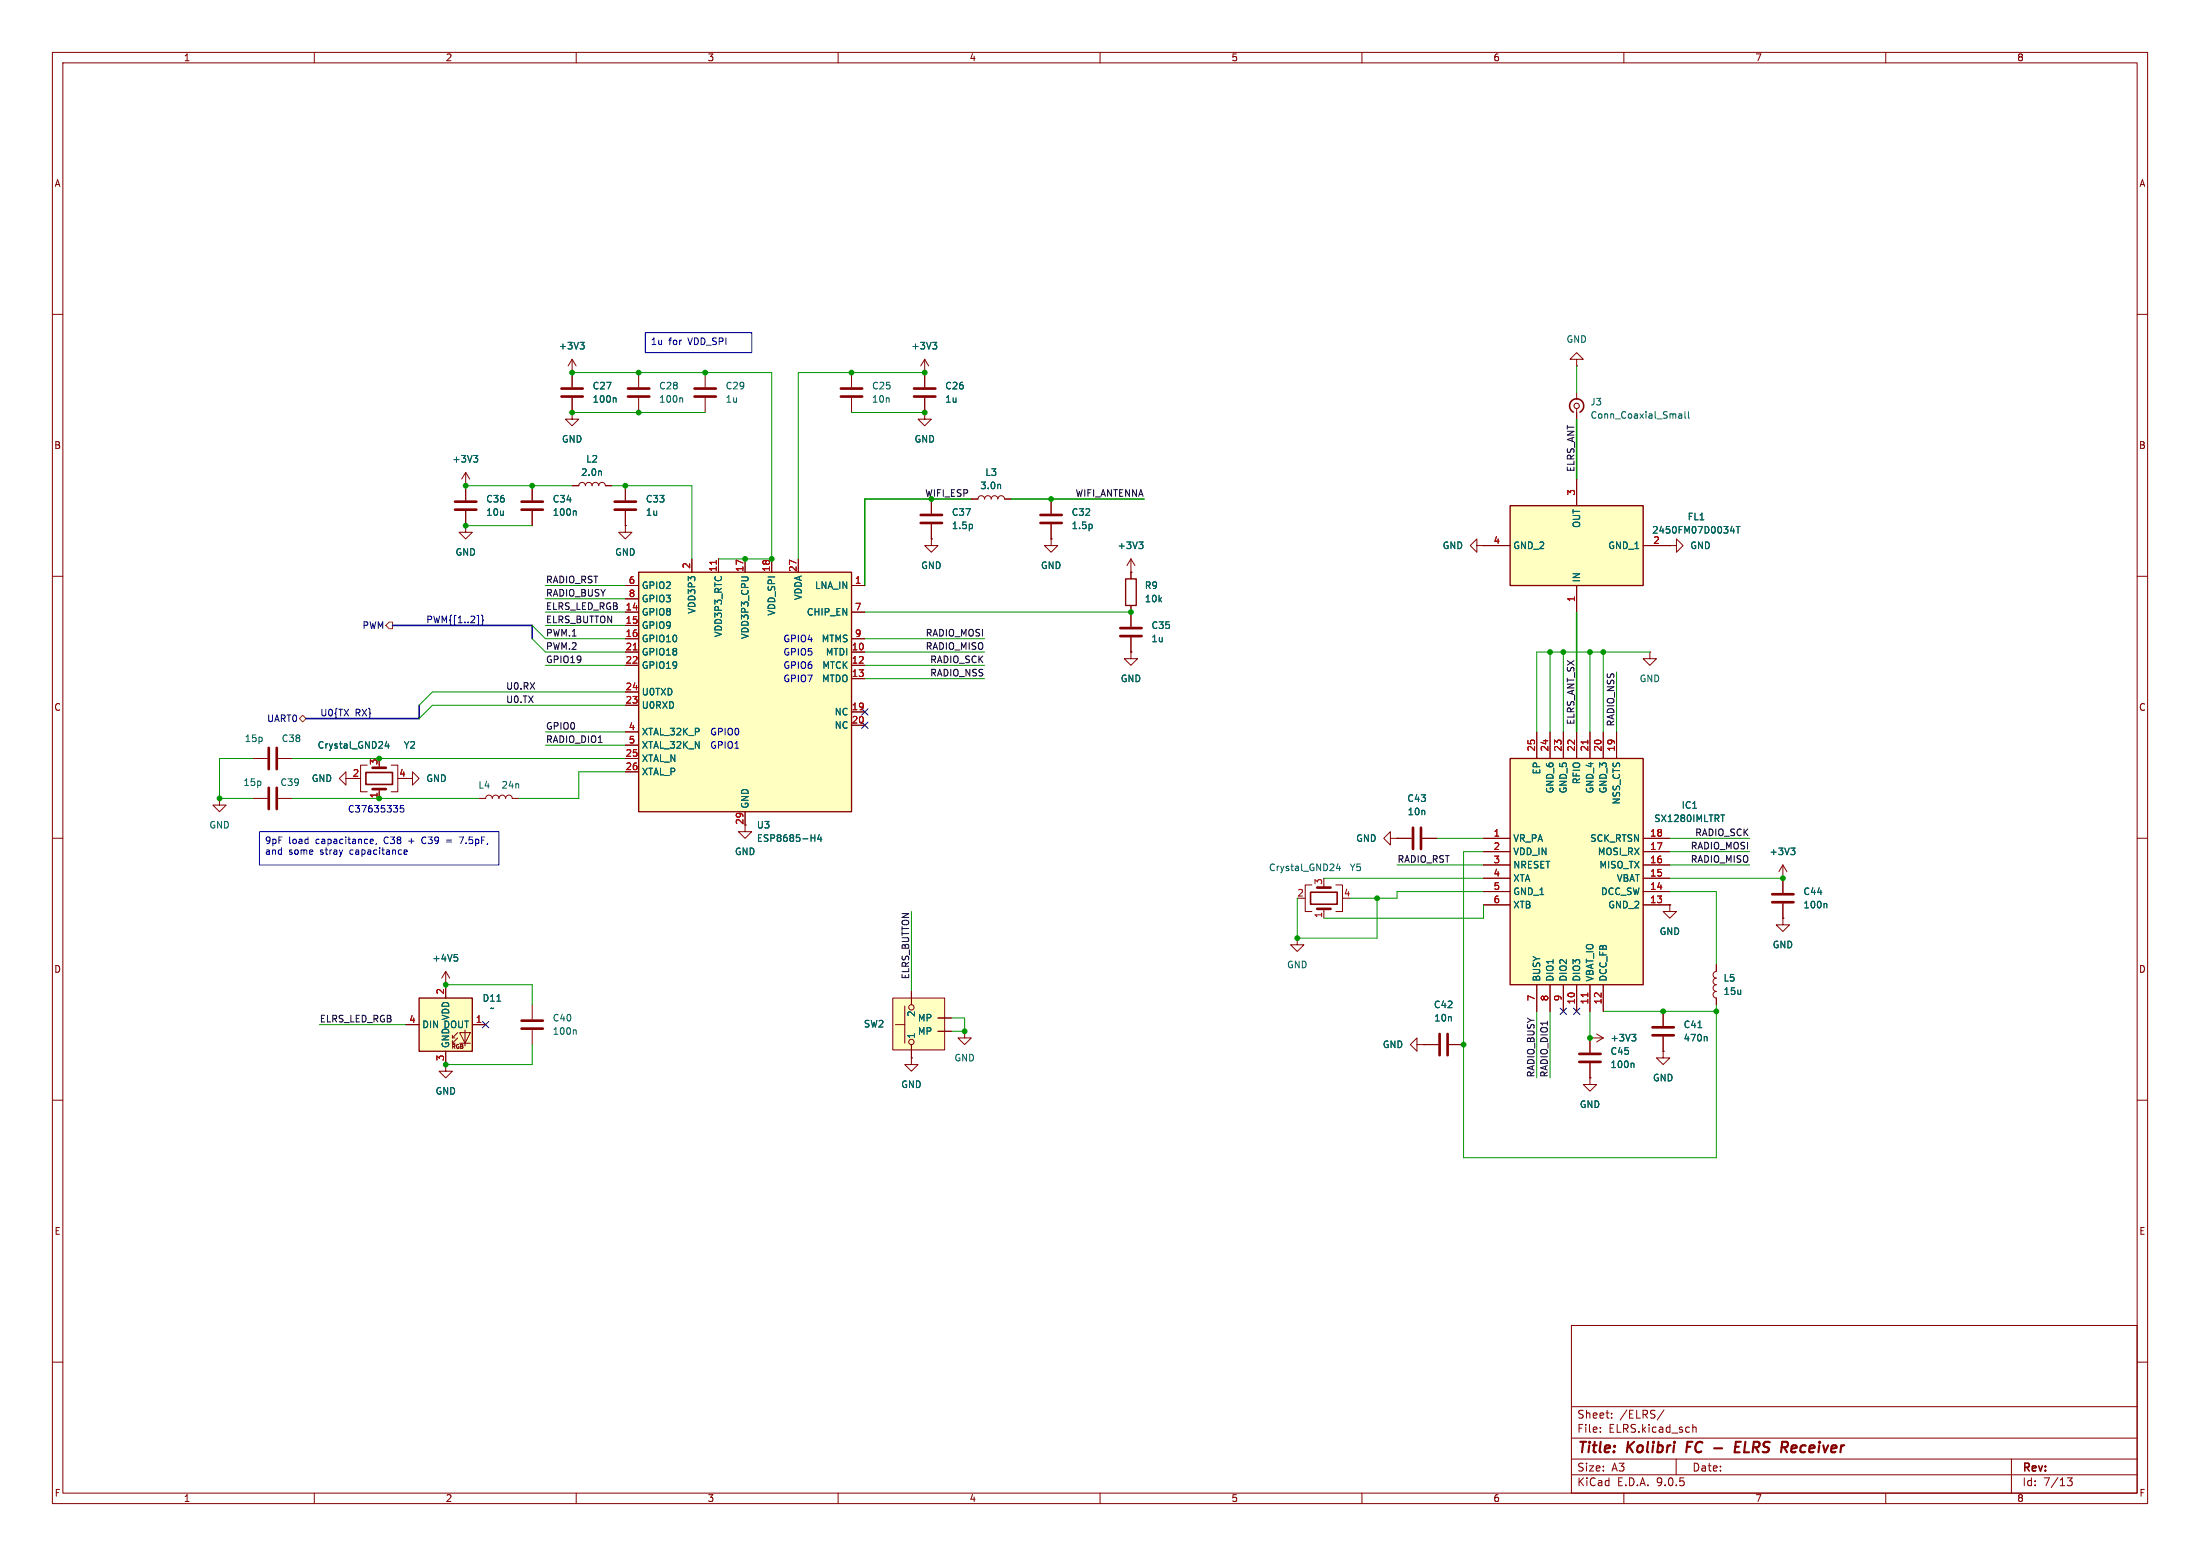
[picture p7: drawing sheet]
<svg xmlns="http://www.w3.org/2000/svg" width="420mm" height="297mm" viewBox="0 0 420 297" stroke-linecap="round" stroke-linejoin="round" font-family="sans-serif">
<g fill="none" stroke="#840000" stroke-width=".19">
<path d="M10 10h400v277h-400zM12 12h396v273h-396zM60 10v2M110 10v2M160 10v2M210 10v2M260 10v2M310 10v2M360 10v2M10 60h2M109.2 78.7v1.3h1.3l-1.3 1.3-1.3-1.3h1.3M109.2 78.7h.1"/>
<path d="M408 60h2M10 110h2M408 110h2M10 160h2M408 160h2M318.8 172.7v1.3h1.2l-1.2 1.3-1.3-1.3h1.3M318.8 172.7h.1M10 210h2M408 210h2M300 253h108v32h-108zM10 260h2M300 278.5h108"/>
<path d="M300 274.5h108M300 268.5h108M305.5 273.2v.2M305.5 272.5v.1M307.7 270.5v.2M307.7 269.8v.1M317.7 269.1l-1.3 1.9M320 278.5v3M323.2 271.9v1.5M323.2 272.5l.2-.1 .3 .1 .1 .9M384 278.5v6.5M408 260h2"/>
<path d="M60 285v2M110 285v2M160 285v2M210 285v2M260 285v2M300 281.5h108M310 285v2M360 285v2M394.7 282.1h.9l-.5 .6 .4 .1v.6l-.2 .2-.6-.1"/>
</g>
<path d="M322.2 275.2l-.3 2M327.2 276.4h1.6M331.3 276.2h.6M332.3 275.2h-.9l-.3 2h1M342 277.1l.6 .1M342.7 275.9l-.5 .1M343 276.3l-1 .2" fill="none" stroke="#840000" stroke-width=".4"/>
<path d="M288.3 96.5h25.4v15.3h-25.4z" fill="#ffffc2"/>
<path d="M288.3 96.5h25.4v15.3h-25.4z" fill="none" stroke="#840000" stroke-width=".25"/>
<g fill="none" stroke="#840000" stroke-width=".19">
<path d="M109.2 71.1v2.8M109.2 75.9v2.8M301 68.6h1.3l-1.3-1.3-1.3 1.3h1.3v1.3M301 69.9h.1M301 74.9v1.3M301 78v2M109.2 92.7h1.3a.64 .64 0 0 1 .6-.6 .64 .64 0 0 1 .7 .6 .64 .64 0 0 1 .6-.6 .64 .64 0 0 1 .6 .6 .64 .64 0 0 1 .7-.6 .64 .64 0 0 1 .6 .6 .64 .64 0 0 1 .6-.6 .64 .64 0 0 1 .7 .6h1.2M301 91.4v5.1M88.9 100.3v1.3h1.3l-1.3 1.3-1.3-1.3h1.3M88.9 100.3h.1M119.4 100.3v1.3h1.2l-1.2 1.3-1.3-1.3h1.3M119.4 100.3h.1"/>
<path d="M281.9 104.1v-1.2l-1.2 1.2 1.2 1.3v-1.3h1.3M283.2 104.1h.1M283.2 104.1h5.1M301 111.8v5M313.7 104.1h5.1M318.8 104.1h1.2v-1.2l1.3 1.2-1.3 1.3v-1.3M318.8 104.1h.1M247.6 179.1v1.2h1.3l-1.3 1.3-1.2-1.3h1.2M247.6 179.1h.1M248.9 171.5h.3M250.4 168.9h-1.2v5.1h1.2M252.7 173.5v1.8"/>
<path d="M255 168.9h1.3v5.1h-1.3M184.1 196.9v1.2h1.3l-1.3 1.3-1.2-1.3h1.2M184.1 196.9h.1M270.5 199.4v-1.3l-1.3 1.3 1.3 1.3v-1.3h1.3M271.8 199.4h.1M174 201.9v1.3h1.3l-1.3 1.3-1.3-1.3h1.3M174 201.9h.1"/>
</g>
<g fill="none" stroke="#006464" stroke-width=".19">
<path d="M117.4 75.9l.2 .2v.7M320.5 79.1h.5l.1 .7M320.5 79.8h.6M321.1 79.3l-.6 .1M321.7 78.6v1.1l.1 .1M322.3 78.6v1.1l.2 .1M114.8 90v.7M330.7 100.4l-.3 .9h.7M331 100.9v.9M331.4 100.5h.8M331.8 100.5v1.3M255.4 164.9l-.3 .9h.8"/>
<path d="M255.7 165.3v.9"/>
</g>
<circle cx="301" cy="77.5" r=".51" fill="none" stroke="#840000" stroke-width=".2"/>
<path d="M300.4 78.7a1.35 1.35 0 0 1-.5-2.1 1.35 1.35 0 0 1 2.1 0 1.35 1.35 0 0 1-.4 2.1M250.2 170.3h5.1v2.3h-5.1z" fill="none" stroke="#840000" stroke-width=".3"/>
<path d="M107.2 74.2h4.1M107.2 75.7h4.1M251.5 173.5h2.5M251.5 169.4h2.5" fill="none" stroke="#840000" stroke-width=".51"/>
<path d="M170.4 190.5h9.9v9.9h-9.9z" fill="#ffffc2"/>
<g fill="none" stroke="#840000" stroke-width=".19">
<path d="M88.9 92.7h.1M88.9 90.2l-.8 1.2M88.9 90.2l.8 1.2M88.9 90.2v5.3M88.9 97.5v2.8M101.6 92.7v2.8M101.6 97.5v2.8M315 124.5v1.2h1.2l-1.2 1.3-1.3-1.3h1.3M315 124.5h.1M265.4 160v-1.2l-1.2 1.2 1.2 1.3v-1.3h1.3M266.7 160h.1M266.7 160h2.8"/>
<path d="M271.5 160h2.8M170.4 190.5h9.9v9.9h-9.9zM170.9 195.6h1.8M172.7 192v7.1M174 189.2v2.6M174 199.4v2.5M179.1 196.9h2.5M179.1 194.3h2.5M271.8 199.4h2.8M276.6 199.4h2.8"/>
<circle cx="174" cy="192.3" r=".51"/>
<circle cx="174" cy="198.9" r=".51"/>
</g>
<path d="M86.9 95.8h4M86.9 97.3h4M99.6 95.8h4M99.6 97.3h4M269.7 158v4.1M271.3 158v4.1M274.8 197.4v4M276.4 197.4v4" fill="none" stroke="#840000" stroke-width=".51"/>
<path d="M90.4 86.9h.8l-.4 .5M91 87.4l.2 .3v.3l-.2 .2M109.8 97.5l.2 .2v.7" fill="none" stroke="#006464" stroke-width=".19"/>
<path d="M288.3 144.8h25.4v43.2h-25.4z" fill="#ffffc2"/>
<path d="M288.3 144.8h25.4v43.2h-25.4z" fill="none" stroke="#840000" stroke-width=".25"/>
<g fill="none" stroke="#840000" stroke-width=".19">
<path d="M121.9 71.1v2.8M121.9 75.9v2.8M293.4 139.7v5.1M295.9 139.7v5.1M298.4 139.7v5.1M301 139.7v5.1M303.5 139.7v5.1M306.1 139.7v5.1M308.6 139.7v5.1M66 148.6v-1.3l-1.2 1.3 1.2 1.3v-1.3h1.3M68.6 148.6h.2M70.1 146.1h-1.3v5h1.3"/>
<path d="M72.4 150.6v1.8M74.7 146.1h1.2v5h-1.2M77.5 148.6h1.2v-1.3l1.3 1.3-1.3 1.3v-1.3M91.4 152.4h1.3a.64 .64 0 0 1 .6-.6 .64 .64 0 0 1 .7 .6 .64 .64 0 0 1 .6-.6 .64 .64 0 0 1 .6 .6 .64 .64 0 0 1 .7-.6 .64 .64 0 0 1 .6 .6 .64 .64 0 0 1 .7-.6 .64 .64 0 0 1 .6 .6h1.3M142.2 157.5v1.3h1.3l-1.3 1.2-1.2-1.2h1.2M283.2 160h5.1M283.2 162.6h5.1M283.2 165.1h5.1M283.2 167.6h5.1M283.2 170.2h5.1M283.2 172.7h5.1M313.7 160h5.1"/>
<path d="M313.7 162.6h5.1M313.7 165.1h5.1M313.7 167.6h5.1M313.7 170.2h5.1M313.7 172.7h5.1M340.4 167.6h.1M340.4 175.3v1.2h1.2l-1.2 1.3-1.3-1.3h1.3M340.4 175.3h.1M340.4 165.1v5.3M340.4 172.5v2.8M340.4 165.1l-.8 1.3M340.4 165.1l.7 1.3"/>
<path d="M85.1 188h.1M85.1 185.4l-.8 1.3M85.1 185.4l.8 1.3M85.1 185.4v2.6M101.6 191.8v2.8M101.6 196.6v2.8M293.4 188v5M295.9 188v5M298.4 188v5M301 188v5M303.5 188v5M306.1 188v5"/>
<path d="M327.7 188a.64 .64 0 0 0-.7 .6 .64 .64 0 0 0 .7 .6 .63 .63 0 0 0-.7 .7 .63 .63 0 0 0 .7 .6v1.3M327.7 184.2v1.2a.64 .64 0 0 0-.7 .7 .64 .64 0 0 0 .7 .6 .63 .63 0 0 0-.7 .6 .63 .63 0 0 0 .7 .7"/>
</g>
<path d="M303.1 141.3v.7M303.1 189.5v.8" fill="none" stroke="#a90000" stroke-width=".19"/>
<path d="M130.1 75.9l.2 .2v.7M73.8 141.5l-.3 .9h.8M74.1 142v.8M328.5 155.6h.7M341.9 161.9h.8l-.5 .5M342.4 162.4l.3 .2v.3l-.3 .2M348.6 172.5l.2 .1v.7M86.7 182.2h.6M87.1 182.7l.3 .2v.3l-.3 .3M109.8 196.6l.2 .2v.6" fill="none" stroke="#006464" stroke-width=".19"/>
<path d="M119.9 74.2h4.1M119.9 75.7h4.1M71.1 150.6h2.6M71.1 146.6h2.6M338.3 170.7h4.1M338.3 172.2h4.1M99.6 194.8h4M99.6 196.3h4" fill="none" stroke="#840000" stroke-width=".51"/>
<path d="M69.8 147.4h5.1v2.3h-5.1z" fill="none" stroke="#840000" stroke-width=".3"/>
<path d="M80 190.5h10.2v10.2h-10.2z" fill="#ffffc2"/>
<g fill="none" stroke="#840000" stroke-width=".19">
<path d="M162.6 71.1v2.8M162.6 75.9v2.8M176.5 71.1h.1M176.5 78.7v1.3h1.3l-1.3 1.3-1.2-1.3h1.2M176.5 78.7h.1M176.5 68.6l-.7 1.3M176.5 68.6l.8 1.3M176.5 68.6v5.3M176.5 75.9v2.8M119.4 92.7v2.8M119.4 97.5v2.8M185.4 95.3h1.3a.64 .64 0 0 1 .6-.7 .64 .64 0 0 1 .7 .7 .64 .64 0 0 1 .6-.7 .64 .64 0 0 1 .6 .7 .64 .64 0 0 1 .7-.7 .64 .64 0 0 1 .6 .7 .64 .64 0 0 1 .6-.7 .64 .64 0 0 1 .7 .7h1.2"/>
<path d="M177.8 102.9v1.2h1.3l-1.3 1.3-1.3-1.3h1.3M177.8 102.9h.1M41.9 152.4v1.3h1.3l-1.3 1.2-1.3-1.2h1.3M41.9 152.4h.1M48.3 144.8h2.8M48.3 152.4h2.8M53.1 144.8h2.8M53.1 152.4h2.8M77.5 195.6h2.5M85.1 188v2.5M86.4 198.1h.5M86.4 199.1h.5"/>
<path d="M87.4 197.1l-1 1v-.5M87.4 198.1l-1 1v-.5M87.8 197.1h2l-1 2zM87.8 199.1h2M88.8 196.6v3M90.2 195.6h2.5M85.1 203.2v1.3h1.3l-1.3 1.2-1.3-1.2h1.3M85.1 203.2h.1M85.1 200.7v2.5"/>
</g>
<path d="M80 190.5h10.2v10.2h-10.2z" fill="none" stroke="#840000" stroke-width=".25"/>
<path d="M178 65.3h.8l-.4 .5M178.6 65.8l.2 .3v.3l-.2 .2M191 92.5v.8M94.9 191.1h.7" fill="none" stroke="#006464" stroke-width=".19"/>
<path d="M160.5 74.2h4.1M160.5 75.7h4.1M174.5 74.2h4.1M174.5 75.7h4.1M117.3 95.8h4.1M117.3 97.3h4.1M51.3 142.7v4.1M51.3 150.4v4M52.8 142.7v4.1M52.8 150.4v4" fill="none" stroke="#840000" stroke-width=".51"/>
<path d="M121.9 109.2h40.7v45.7h-40.7z" fill="#ffffc2"/>
<path d="M121.9 109.2h40.7v45.7h-40.7zM214.9 110.5h2v5.1h-2z" fill="none" stroke="#840000" stroke-width=".25"/>
<g fill="none" stroke="#840000" stroke-width=".19">
<path d="M109.2 71.1h.1M109.2 78.7h.1M109.2 68.6l-.7 1.3M109.2 68.6l.8 1.3M109.2 68.6v5.3M109.2 75.9v2.8M134.6 71.1v2.8M134.6 75.9v2.8M176.5 78.7h.1M176.5 71.1h.1M176.5 71.1v2.8M176.5 75.9v2.8"/>
<path d="M88.9 92.7h.1M88.9 92.7v2.8M88.9 97.5v2.8M101.6 92.7v2.8M101.6 97.5v2.8M109.2 92.7h1.3M115.6 92.7h1.2M119.4 92.7v2.8M119.4 97.5v2.8M177.8 95.3v2.7M185.4 95.3h1.3M191.8 95.3h1.2"/>
<path d="M200.7 95.3v2.7M301 91.4v5.1M88.9 100.3h.1M119.4 100.3h.1M119.4 111.8h2.5M119.4 114.3h2.5M119.4 116.8h2.5M119.4 119.4h2.5M132.1 106.7v2.5M137.2 106.7v2.5M142.2 106.7v2.5M147.3 106.7v2.5"/>
<path d="M152.4 106.7v2.5M162.6 111.8h2.5M162.6 116.8h2.5M177.8 102.9h.1M177.8 100.1v2.8M200.7 102.9v1.2h1.2l-1.2 1.3-1.3-1.3h1.3M200.7 102.9h.1M200.7 100.1v2.8M215.9 109.2h.1M215.9 106.7v3.8M215.9 115.6v4M215.9 106.7l-.8 1.3"/>
<path d="M215.9 106.7l.8 1.3M283.2 104.1h.1M283.2 104.1h5.1M301 111.8v5M313.7 104.1h5.1M318.8 104.1h.1M119.4 121.9h2.5M119.4 124.5h2.5M119.4 127h2.5M119.4 132.1h2.5M119.4 134.6h2.5M119.4 139.7h2.5"/>
<path d="M162.6 121.9h2.5M162.6 124.5h2.5M162.6 127h2.5M162.6 129.5h2.5M162.6 135.9h2.5M162.6 138.4h2.5M215.9 124.5v1.2h1.3l-1.3 1.3-1.3-1.3h1.3M215.9 124.5h.1M215.9 121.7v2.8M293.4 139.7v5.1M295.9 139.7v5.1M298.4 139.7v5.1"/>
<path d="M301 139.7v5.1M303.5 139.7v5.1M306.1 139.7v5.1M308.6 139.7v5.1M72.4 151.1v1.3M119.4 142.2h2.5M119.4 144.8h2.5M119.4 147.3h2.5M142.2 154.9v2.6M266.7 160h.1M266.7 160h2.8M271.5 160h2.8"/>
<path d="M283.2 160h5.1M283.2 162.6h5.1M283.2 165.1h5.1M283.2 167.6h5.1M283.2 170.2h5.1M283.2 172.7h5.1M313.7 160h5.1M313.7 162.6h5.1M313.7 165.1h5.1M313.7 167.6h5.1M313.7 170.2h5.1M313.7 172.7h5.1"/>
<path d="M318.8 172.7h.1M340.4 167.6h.1M340.4 175.3h.1M340.4 167.6v2.8M340.4 172.5v2.8M77.5 195.6h2.5M85.1 188h.1M85.1 188v2.5M90.2 195.6h2.5M174 189.2v2.6M174 199.4v2.5M179.1 196.9h2.5"/>
<path d="M179.1 194.3h2.5M271.8 199.4h.1M271.8 199.4h2.8M276.6 199.4h2.8M293.4 188v5M295.9 188v5M298.4 188v5M301 188v5M303.5 198.1h.1M303.5 198.1h2.6M303.5 188v5M303.5 198.1v2.8"/>
<path d="M304.8 197.4l1.3 .7M306.1 198.1l-1.3 .8M306.1 188v5M317.5 193v2.8M317.5 197.9v2.8M327.7 184.2v1.2M327.7 190.5v1.3M85.1 203.2h.1M85.1 200.7v2.5M174 201.9h.1M303.5 205.7v1.3h1.3l-1.3 1.3-1.2-1.3h1.2M303.5 205.7h.1"/>
<path d="M303.5 202.9v2.8M317.5 200.7v1.2h1.3l-1.3 1.3-1.3-1.3h1.3M317.5 200.7h.1"/>
</g>
<path d="M136.7 107v.7M120.9 124h.7M303.1 141.3v.7M303.1 189.5v.8" fill="none" stroke="#a90000" stroke-width=".19"/>
<g fill="none" stroke="#006464" stroke-width=".19">
<path d="M110.7 65.3h.8l-.4 .5M111.3 65.8l.2 .3v.3l-.2 .2M117.4 75.9l.2 .2v.7M178 65.3h.8l-.4 .5M178.6 65.8l.2 .3v.3l-.2 .2M90.4 86.9h.8l-.4 .5M91 87.4l.2 .3v.3l-.2 .2M109.8 97.5l.2 .2v.7M114.8 90v.7M191 92.5v.8M185.6 100.2v.6M208.5 100.2v.6"/>
<path d="M217.4 103.4h.8l-.4 .5M218 103.9l.2 .3v.3l-.2 .2M330.7 100.4l-.3 .9h.7M331 100.9v.9M331.4 100.5h.8M331.8 100.5v1.3M73.8 141.5l-.3 .9h.8M74.1 142v.8M154.8 159.9h.8M155.6 159.3v1.3M156.4 159.3l-.3 .9h.8M156.7 159.8v.8"/>
<path d="M328.5 155.6h.7M341.9 161.9h.8l-.5 .5M342.4 162.4l.3 .2v.3l-.3 .2M348.6 172.5l.2 .1v.7M86.7 182.2h.6M87.1 182.7l.3 .2v.3l-.3 .3M94.9 191.1h.7M311.5 197.4h.8l-.4 .5M312 197.9l.3 .3v.3l-.3 .2M324.1 196.2h.8M325.7 197.9l.2 .1v.7M311.7 202.9l.2 .2v.7"/>
</g>
<path d="M132.6 74.2h4.1M132.6 75.7h4.1M175.8 98.3h4M175.8 99.8h4M198.6 98.3h4.1M198.6 99.8h4.1M213.9 119.9h4M213.9 121.4h4M315.5 197.6h4M315.5 196.1h4M301.5 201.2h4.1M301.5 202.7h4.1" fill="none" stroke="#840000" stroke-width=".51"/>
<path d="M74.3 118.7h.6v1.3h-.6l-.6-.6zM57.1 137.2l.7-.7 .6 .7-.6 .6z" fill="none" stroke="#725600" stroke-width=".19"/>
<path d="M91.1 117.5h.3v1.8h-.3M91.9 117.4l.2 .2v.6l.2 .2-.2 .2v.6l-.2 .2M164.5 135.3l1.2 1.2M164.5 137.8l1.2 1.2M165.7 135.3l-1.2 1.2M165.7 137.8l-1.2 1.2M92.1 195l1.2 1.2M93.3 195l-1.2 1.2M297.8 192.4l1.3 1.2M299.1 192.4l-1.3 1.2M300.4 192.4l1.2 1.2M301.6 192.4l-1.2 1.2" fill="none" stroke="#000084" stroke-width=".19"/>
<path d="M74.9 119.4h26.7v2.5M80 134.6v2.6h-21.6" fill="none" stroke="#000084" stroke-width=".3"/>
<g fill="none" stroke="#009600" stroke-width=".19">
<path d="M109.2 71.1h38.1v35.6h-10.1M109.2 78.7h25.4M162.6 78.7h13.9M176.5 71.1h-24.1v35.6M301 69.9v5M88.9 92.7h20.3M116.8 92.7h15.3v14M88.9 100.3h12.7M101.6 119.4l2.5 2.5h15.3M104.1 116.8h15.3M104.1 114.3h15.3M104.1 111.8h15.3"/>
<path d="M104.1 119.4h15.3M165.1 116.8h50.8M101.6 121.9l2.5 2.6h15.3M104.1 127h15.3M104.1 139.7h15.3M119.4 134.6h-36.9l-2.5 2.6M119.4 132.1h-36.9l-2.5 2.5M165.1 121.9h22.9M165.1 127h22.9M165.1 124.5h22.9M165.1 129.5h22.9M295.9 124.5v15.2"/>
<path d="M298.4 124.5v15.2M303.5 124.5v15.2M306.1 124.5v15.2M308.6 128.3v11.4M315 124.5h-21.6v15.2M48.3 144.8h-6.4v7.6h6.4M55.9 152.4h35.5M55.9 144.8h63.5M104.1 142.2h15.3M119.4 147.3h-8.9v5.1h-11.4M174 174v15.2M247.6 171.5v7.6h15.3v-7.6"/>
<path d="M252.7 167.6h30.5M266.7 165.1h16.5M274.3 160h8.9M283.2 162.6h-3.8v58.4h48.3v-29.2M283.2 170.2h-16.5v1.3h-8.9M283.2 172.7v2.6h-30.5M318.8 170.2h8.9v14M318.8 162.6h15.2M318.8 165.1h15.2M318.8 160h15.2M318.8 167.6h21.6M61 195.6h16.5"/>
<path d="M85.1 188h16.5v3.8M101.6 199.4v3.8h-16.5M181.6 194.3h2.5v2.6h-2.5M293.4 193v12.7M295.9 193v12.7M303.5 193v5.1M306.1 193h21.6"/>
</g>
<path d="M185.4 95.3h-20.3v16.5M193 95.3h25.4M301 80v11.4M301 116.8v22.9" fill="none" stroke="#009600" stroke-width=".3"/>
<path d="M123.2 63.5h20.3v3.8h-20.3zM49.5 158.8h45.7v6.3h-45.7zM77.1 153.7h-.7v.7l.2-.2 .4 .1 .1 .2v.4l-.2 .1-.5-.1M80.8 159.8l-.3 .5 .3 .7M87.7 159.8h.8l-.5 1.2M70.7 161h.5M70.7 160.2h.4l.2 .3-.6 .1M71.9 161l-.2 .2M77.1 162.6l.6-.1v-.2l-.4-.1-.2 .2 .1 .6h.5M85.2 160.4h1M85.2 160.7h1" fill="none" stroke="#0000c2" stroke-width=".19"/>
<g fill="#009600" stroke="#009600" stroke-width=".19">
<circle cx="147.3" cy="106.7" r=".46"/>
<circle cx="200.7" cy="95.3" r=".46"/>
<circle cx="215.9" cy="116.8" r=".46"/>
<circle cx="184.1" cy="196.9" r=".46"/>
<circle cx="88.9" cy="100.3" r=".46"/>
<circle cx="88.9" cy="92.7" r=".46"/>
<circle cx="72.4" cy="144.8" r=".46"/>
<circle cx="119.4" cy="92.7" r=".46"/>
<circle cx="121.9" cy="78.7" r=".46"/>
<circle cx="121.9" cy="71.1" r=".46"/>
<circle cx="101.6" cy="92.7" r=".46"/>
<circle cx="109.2" cy="71.1" r=".46"/>
<circle cx="109.2" cy="78.7" r=".46"/>
<circle cx="298.4" cy="124.5" r=".46"/>
<circle cx="295.9" cy="124.5" r=".46"/>
<circle cx="340.4" cy="167.6" r=".46"/>
<circle cx="306.1" cy="124.5" r=".46"/>
<circle cx="303.5" cy="124.5" r=".46"/>
<circle cx="262.9" cy="171.5" r=".46"/>
<circle cx="247.6" cy="179.1" r=".46"/>
<circle cx="279.4" cy="199.4" r=".46"/>
<circle cx="317.5" cy="193" r=".46"/>
<circle cx="327.7" cy="193" r=".46"/>
<circle cx="303.5" cy="198.1" r=".46"/>
<circle cx="134.6" cy="71.1" r=".46"/>
<circle cx="142.2" cy="106.7" r=".46"/>
<circle cx="176.5" cy="78.7" r=".46"/>
<circle cx="176.5" cy="71.1" r=".46"/>
<circle cx="162.6" cy="71.1" r=".46"/>
<circle cx="41.9" cy="152.4" r=".46"/>
<circle cx="72.4" cy="152.4" r=".46"/>
<circle cx="85.1" cy="203.2" r=".46"/>
<circle cx="85.1" cy="188" r=".46"/>
</g>
<g font-size="2.8" fill="#840000">
<text x="301" y="277.9">Title:</text>
<text x="310.6" y="277.9">Kolibri</text>
<text x="322.8" y="277.9">FC</text>
<text x="333.6" y="277.9">ELRS</text>
<text x="343.3" y="277.9">Receiver</text>
</g>
<g font-size="2.1" fill="#840000">
<text x="301" y="273.7">File:</text>
<text x="301" y="271">Sheet:</text>
<text x="307.1" y="273.7">ELRS.kicad_sch</text>
<text x="309.2" y="271">/ELRS/</text>
<text x="301" y="281.1">Size:</text>
<text x="307.6" y="281.1">A3</text>
<text x="323" y="281.1">Date:</text>
<text x="386" y="281.3">Rev:</text>
<text x="301" y="283.9">KiCad</text>
<text x="308.7" y="283.9">E.D.A.</text>
<text x="316.3" y="283.9">9.0.5</text>
<text x="386" y="283.9">Id:</text>
<text x="390.1" y="283.9">7/13</text>
</g>
<g font-size="1.8" fill="#840000">
<text x="35" y="11.9">1</text>
<text x="85" y="11.9">2</text>
<text x="135" y="11.9">3</text>
<text x="185" y="11.9">4</text>
<text x="235" y="11.9">5</text>
<text x="285" y="11.9">6</text>
<text x="335" y="11.9">7</text>
<text x="385" y="11.9">8</text>
<text x="10.3" y="35.9">A</text>
<text x="408.3" y="35.9">A</text>
<text x="10.3" y="85.9">B</text>
<text x="408.2" y="85.9">B</text>
<text x="10.3" y="135.9">C</text>
<text x="408.2" y="135.9">C</text>
<text x="76.1" y="148.3">4</text>
<text x="142" y="157.5" transform="rotate(-90 142 157.5)">29</text>
<text x="10.3" y="185.9">D</text>
<text x="408.2" y="185.9">D</text>
<text x="10.3" y="235.9">E</text>
<text x="408.3" y="235.9">E</text>
<text x="10.3" y="285.9">F</text>
<text x="35" y="286.9">1</text>
<text x="85" y="286.9">2</text>
<text x="135" y="286.9">3</text>
<text x="185" y="286.9">4</text>
<text x="235" y="286.9">5</text>
<text x="285" y="286.9">6</text>
<text x="335" y="286.9">7</text>
<text x="385" y="286.9">8</text>
<text x="408.3" y="285.9">F</text>
</g>
<g font-size="1.8" fill="#006464">
<text x="299" y="65.6">GND</text>
<text x="106.6" y="66.9">+3V3</text>
<text x="173.9" y="66.9">+3V3</text>
<text x="113" y="77.1">100n</text>
<text x="113" y="74.5">C27</text>
<text x="125.7" y="77.1">100n</text>
<text x="125.7" y="74.5">C28</text>
<text x="138.4" y="77.1">1u</text>
<text x="138.4" y="74.5">C29</text>
<text x="166.4" y="74.5">C25</text>
<text x="166.4" y="77.1">10n</text>
<text x="180.3" y="77.1">1u</text>
<text x="180.3" y="74.5">C26</text>
<text x="303.5" y="77.6">J3</text>
<text x="303.5" y="80.1">Conn_Coaxial_Small</text>
<text x="86.3" y="88.5">+3V3</text>
<text x="107.2" y="84.7">GND</text>
<text x="111.8" y="88.5">L2</text>
<text x="174.5" y="84.7">GND</text>
<text x="110.8" y="91">2.0n</text>
<text x="187" y="93.6">3.0n</text>
<text x="188" y="91">L3</text>
<text x="92.7" y="96.1">C36</text>
<text x="92.7" y="98.7">10u</text>
<text x="105.4" y="98.7">100n</text>
<text x="105.4" y="96.1">C34</text>
<text x="123.2" y="98.7">1u</text>
<text x="123.2" y="96.1">C33</text>
<text x="181.6" y="98.7">C37</text>
<text x="181.6" y="101.2">1.5p</text>
<text x="204.5" y="98.7">C32</text>
<text x="204.5" y="101.2">1.5p</text>
<text x="301.9" y="100.9" transform="rotate(-90 301.9 100.9)">OUT</text>
<text x="322.1" y="99.5">FL1</text>
<text x="86.9" y="106.3">GND</text>
<text x="117.3" y="106.3">GND</text>
<text x="213.3" y="105">+3V3</text>
<text x="275.3" y="105">GND</text>
<text x="288.8" y="105">GND_2</text>
<text x="306.9" y="105">GND_1</text>
<text x="315.3" y="102">2450FM07D0034T</text>
<text x="322.6" y="105">GND</text>
<text x="122.4" y="112.6">GPIO2</text>
<text x="155.5" y="112.6">LNA_IN</text>
<text x="175.8" y="108.8">GND</text>
<text x="198.6" y="108.8">GND</text>
<text x="218.4" y="112.6">R9</text>
<text x="301.9" y="111.3" transform="rotate(-90 301.9 111.3)">IN</text>
<text x="122.4" y="115.2">GPIO3</text>
<text x="122.4" y="117.7">GPIO8</text>
<text x="132.9" y="117.2" transform="rotate(-90 132.9 117.2)">VDD3P3</text>
<text x="148.2" y="117.6" transform="rotate(-90 148.2 117.6)">VDD_SPI</text>
<text x="153.3" y="114.6" transform="rotate(-90 153.3 114.6)">VDDA</text>
<text x="153.9" y="117.7">CHIP_EN</text>
<text x="218.4" y="115.2">10k</text>
<text x="122.4" y="120.2">GPIO9</text>
<text x="122.4" y="122.8">GPIO10</text>
<text x="122.4" y="125.3">GPIO18</text>
<text x="138" y="121.7" transform="rotate(-90 138 121.7)">VDD3P3_RTC</text>
<text x="143.1" y="122.1" transform="rotate(-90 143.1 122.1)">VDD3P3_CPU</text>
<text x="156.8" y="122.8">MTMS</text>
<text x="157.6" y="125.3">MTDI</text>
<text x="219.7" y="122.8">1u</text>
<text x="219.7" y="120.2">C35</text>
<text x="122.4" y="127.9">GPIO19</text>
<text x="156.8" y="130.4">MTDO</text>
<text x="156.9" y="127.9">MTCK</text>
<text x="213.9" y="130.4">GND</text>
<text x="312.9" y="130.4">GND</text>
<text x="122.4" y="132.9">U0TXD</text>
<text x="122.4" y="135.5">U0RXD</text>
<text x="159.2" y="136.8">NC</text>
<text x="46.6" y="141.8">15p</text>
<text x="53.7" y="141.8">C38</text>
<text x="60.5" y="143.1">Crystal_GND24</text>
<text x="77" y="143.1">Y2</text>
<text x="122.4" y="140.6">XTAL_32K_P</text>
<text x="122.4" y="143.1">XTAL_32K_N</text>
<text x="159.2" y="139.3">NC</text>
<text x="59.4" y="149.5">GND</text>
<text x="81.3" y="149.5">GND</text>
<text x="122.4" y="145.6">XTAL_N</text>
<text x="122.4" y="148.2">XTAL_P</text>
<text x="294.2" y="147.9" transform="rotate(-90 294.2 147.9)">EP</text>
<text x="301.9" y="149.8" transform="rotate(-90 301.9 149.8)">RFIO</text>
<text x="46.4" y="150.2">15p</text>
<text x="53.4" y="150.2">C39</text>
<text x="91.2" y="150.7">L4</text>
<text x="95.7" y="150.7">24n</text>
<text x="143.1" y="154.4" transform="rotate(-90 143.1 154.4)">GND</text>
<text x="268.6" y="153.3">C43</text>
<text x="268.6" y="155.8">10n</text>
<text x="296.8" y="151.5" transform="rotate(-90 296.8 151.5)">GND_6</text>
<text x="299.3" y="151.5" transform="rotate(-90 299.3 151.5)">GND_5</text>
<text x="304.4" y="151.5" transform="rotate(-90 304.4 151.5)">GND_4</text>
<text x="306.9" y="151.5" transform="rotate(-90 306.9 151.5)">GND_3</text>
<text x="309.5" y="153.7" transform="rotate(-90 309.5 153.7)">NSS_CTS</text>
<text x="320.9" y="154.6">IC1</text>
<text x="39.9" y="158.3">GND</text>
<text x="144.4" y="160.9">ESP8685-H4</text>
<text x="144.4" y="158.3">U3</text>
<text x="258.8" y="160.9">GND</text>
<text x="288.8" y="160.9">VR_PA</text>
<text x="303.5" y="160.9">SCK_RTSN</text>
<text x="315.7" y="157.1">SX1280IMLTRT</text>
<text x="140.2" y="163.4">GND</text>
<text x="242.1" y="166.5">Crystal_GND24</text>
<text x="257.6" y="166.5">Y5</text>
<text x="288.8" y="163.4">VDD_IN</text>
<text x="288.8" y="166">NRESET</text>
<text x="304.9" y="163.4">MOSI_RX</text>
<text x="305.2" y="166">MISO_TX</text>
<text x="337.7" y="163.4">+3V3</text>
<text x="288.8" y="168.5">XTA</text>
<text x="288.8" y="171">GND_1</text>
<text x="288.8" y="173.6">XTB</text>
<text x="305.5" y="171">DCC_SW</text>
<text x="306.9" y="173.6">GND_2</text>
<text x="308.6" y="168.5">VBAT</text>
<text x="344.2" y="173.6">100n</text>
<text x="344.2" y="171">C44</text>
<text x="316.7" y="178.7">GND</text>
<text x="82.4" y="183.7">+4V5</text>
<text x="245.6" y="185">GND</text>
<text x="338.3" y="181.2">GND</text>
<text x="92" y="191.4">D11</text>
<text x="294.2" y="187.5" transform="rotate(-90 294.2 187.5)">BUSY</text>
<text x="296.8" y="187.5" transform="rotate(-90 296.8 187.5)">DIO1</text>
<text x="299.3" y="187.5" transform="rotate(-90 299.3 187.5)">DIO2</text>
<text x="301.9" y="187.5" transform="rotate(-90 301.9 187.5)">DIO3</text>
<text x="304.4" y="187.5" transform="rotate(-90 304.4 187.5)">VBAT_IO</text>
<text x="306.9" y="187.5" transform="rotate(-90 306.9 187.5)">DCC_FB</text>
<text x="328.9" y="187.6">L5</text>
<text x="328.9" y="190.1">15u</text>
<text x="80.5" y="196.4">DIN DOUT</text>
<text x="86" y="194.8" transform="rotate(-90 86 194.8)">VDD</text>
<text x="93.4" y="193.3">~</text>
<text x="105.4" y="197.7">100n</text>
<text x="105.4" y="195.2">C40</text>
<text x="164.8" y="196.3">SW2</text>
<text x="174.9" y="194.2" transform="rotate(-90 174.9 194.2)">2</text>
<text x="175.1" y="197.7">MP</text>
<text x="175.1" y="195.2">MP</text>
<text x="273.6" y="192.6">C42</text>
<text x="273.7" y="195.2">10n</text>
<text x="321.3" y="196.4">C41</text>
<text x="86" y="200.2" transform="rotate(-90 86 200.2)">GND</text>
<text x="174.9" y="198.4" transform="rotate(-90 174.9 198.4)">1</text>
<text x="182.1" y="202.8">GND</text>
<text x="263.9" y="200.3">GND</text>
<text x="307.3" y="199">+3V3</text>
<text x="307.3" y="201.5">C45</text>
<text x="321.3" y="199">470n</text>
<text x="83.1" y="209.1">GND</text>
<text x="172" y="207.9">GND</text>
<text x="307.3" y="204.1">100n</text>
<text x="315.5" y="206.6">GND</text>
<text x="301.5" y="211.7">GND</text>
</g>
<g font-size="1.8" fill="#0000c2">
<text x="124.1" y="66.2">1u</text>
<text x="127.7" y="66.2">for</text>
<text x="131.5" y="66.2">VDD_SPI</text>
<text x="149.5" y="122.8">GPIO4</text>
<text x="149.5" y="125.3">GPIO5</text>
<text x="149.5" y="127.9">GPIO6</text>
<text x="149.5" y="130.4">GPIO7</text>
<text x="135.5" y="140.6">GPIO0</text>
<text x="135.5" y="143.1">GPIO1</text>
<text x="66.3" y="155.3">C37635335</text>
<text x="50.5" y="161.4">9pF</text>
<text x="55.1" y="161.4">load</text>
<text x="60.4" y="161.4">capacitance,</text>
<text x="73.6" y="161.4">C38</text>
<text x="78.4" y="161.4">+</text>
<text x="81.2" y="161.4">C39</text>
<text x="88.8" y="161.4">7.5pF,</text>
<text x="50.5" y="163.5">and</text>
<text x="55.1" y="163.5">some</text>
<text x="61.2" y="163.5">stray</text>
<text x="67.1" y="163.5">capacitance</text>
</g>
<text font-size="1.8" fill="#009600" x="176.5" y="94.9">WIFI_ESP</text>
<g font-size="1.8" fill="#0f0f0f">
<text x="205.2" y="94.9">WIFI_ANTENNA</text>
<text x="300.6" y="90.2" transform="rotate(-90 300.6 90.2)">ELRS_ANT</text>
<text x="104.1" y="111.4">RADIO_RST</text>
<text x="104.1" y="114">RADIO_BUSY</text>
<text x="104.1" y="116.5">ELRS_LED_RGB</text>
<text x="104.1" y="119">ELRS_BUTTON</text>
<text x="104.1" y="124.1">PWM.2</text>
<text x="104.1" y="121.6">PWM.1</text>
<text x="176.6" y="124.1">RADIO_MISO</text>
<text x="176.6" y="121.6">RADIO_MOSI</text>
<text x="96.5" y="131.7">U0.RX</text>
<text x="104.1" y="126.7">GPIO19</text>
<text x="177.5" y="129.2">RADIO_NSS</text>
<text x="177.5" y="126.7">RADIO_SCK</text>
<text x="96.5" y="134.3">U0.TX</text>
<text x="104.1" y="141.9">RADIO_DIO1</text>
<text x="104.1" y="139.4">GPIO0</text>
<text x="300.6" y="138.4" transform="rotate(-90 300.6 138.4)">ELRS_ANT_SX</text>
<text x="308.3" y="138.8" transform="rotate(-90 308.3 138.8)">RADIO_NSS</text>
<text x="323.5" y="159.7">RADIO_SCK</text>
<text x="266.7" y="164.8">RADIO_RST</text>
<text x="322.7" y="162.2">RADIO_MOSI</text>
<text x="322.7" y="164.8">RADIO_MISO</text>
<text x="173.6" y="187" transform="rotate(-90 173.6 187)">ELRS_BUTTON</text>
<text x="61" y="195.2">ELRS_LED_RGB</text>
<text x="293" y="205.7" transform="rotate(-90 293 205.7)">RADIO_BUSY</text>
<text x="295.6" y="205.7" transform="rotate(-90 295.6 205.7)">RADIO_DIO1</text>
</g>
<g font-size="1.8" fill="#a90000">
<text x="300.7" y="94.7" transform="rotate(-90 300.7 94.7)">3</text>
<text x="285" y="103.9">4</text>
<text x="315.5" y="103.9">2</text>
<text x="119.9" y="111.5">6</text>
<text x="131.8" y="108.7" transform="rotate(-90 131.8 108.7)">2</text>
<text x="136.9" y="109.3" transform="rotate(-90 136.9 109.3)">11</text>
<text x="142" y="109.3" transform="rotate(-90 142 109.3)">17</text>
<text x="147.1" y="109.3" transform="rotate(-90 147.1 109.3)">18</text>
<text x="152.1" y="109.3" transform="rotate(-90 152.1 109.3)">27</text>
<text x="163.1" y="111.5">1</text>
<text x="119.3" y="116.6">14</text>
<text x="119.3" y="119.1">15</text>
<text x="119.9" y="114">8</text>
<text x="163.1" y="116.6">7</text>
<text x="300.7" y="115" transform="rotate(-90 300.7 115)">1</text>
<text x="119.3" y="121.7">16</text>
<text x="119.3" y="124.2">21</text>
<text x="162.5" y="124.2">10</text>
<text x="163.1" y="121.7">9</text>
<text x="119.3" y="126.7">22</text>
<text x="119.3" y="131.8">24</text>
<text x="162.5" y="126.7">12</text>
<text x="162.5" y="129.3">13</text>
<text x="119.3" y="134.4">23</text>
<text x="162.5" y="135.6">19</text>
<text x="119.9" y="139.4">4</text>
<text x="119.9" y="142">5</text>
<text x="162.5" y="138.2">20</text>
<text x="293.1" y="143.6" transform="rotate(-90 293.1 143.6)">25</text>
<text x="295.7" y="143.6" transform="rotate(-90 295.7 143.6)">24</text>
<text x="298.2" y="143.6" transform="rotate(-90 298.2 143.6)">23</text>
<text x="300.7" y="143.6" transform="rotate(-90 300.7 143.6)">22</text>
<text x="303.3" y="143.6" transform="rotate(-90 303.3 143.6)">21</text>
<text x="305.8" y="143.6" transform="rotate(-90 305.8 143.6)">20</text>
<text x="308.4" y="143.6" transform="rotate(-90 308.4 143.6)">19</text>
<text x="67.2" y="148.3">2</text>
<text x="72.1" y="146.1" transform="rotate(-90 72.1 146.1)">3</text>
<text x="119.3" y="144.5">25</text>
<text x="119.3" y="147.1">26</text>
<text x="72.1" y="152.5" transform="rotate(-90 72.1 152.5)">1</text>
<text x="285" y="159.8">1</text>
<text x="314.9" y="159.8">18</text>
<text x="285" y="162.3">2</text>
<text x="285" y="164.8">3</text>
<text x="285" y="167.4">4</text>
<text x="314.9" y="162.3">17</text>
<text x="314.9" y="164.8">16</text>
<text x="314.9" y="167.4">15</text>
<text x="247.6" y="171.2">2</text>
<text x="252.5" y="169" transform="rotate(-90 252.5 169)">3</text>
<text x="256.5" y="171.2">4</text>
<text x="285" y="169.9">5</text>
<text x="285" y="172.5">6</text>
<text x="314.9" y="169.9">14</text>
<text x="314.9" y="172.5">13</text>
<text x="252.5" y="175.3" transform="rotate(-90 252.5 175.3)">1</text>
<text x="84.8" y="189.9" transform="rotate(-90 84.8 189.9)">2</text>
<text x="293.1" y="191.2" transform="rotate(-90 293.1 191.2)">7</text>
<text x="295.7" y="191.2" transform="rotate(-90 295.7 191.2)">8</text>
<text x="298.2" y="191.2" transform="rotate(-90 298.2 191.2)">9</text>
<text x="300.7" y="191.8" transform="rotate(-90 300.7 191.8)">10</text>
<text x="303.3" y="191.8" transform="rotate(-90 303.3 191.8)">11</text>
<text x="305.8" y="191.8" transform="rotate(-90 305.8 191.8)">12</text>
<text x="78" y="195.3">4</text>
<text x="90.7" y="195.3">1</text>
<text x="84.8" y="202.6" transform="rotate(-90 84.8 202.6)">3</text>
</g>
<g font-size="1.8" fill="#000084">
<text x="81.3" y="119">PWM{[1..2]}</text>
<text x="69.1" y="120.2">PWM</text>
<text x="61.1" y="136.8">U0{TX</text>
<text x="67.8" y="136.8">RX}</text>
<text x="50.9" y="138">UART0</text>
</g>
<text font-size="1.1" fill="#840000" x="86.1" y="200.4">RGB</text>
</svg>
